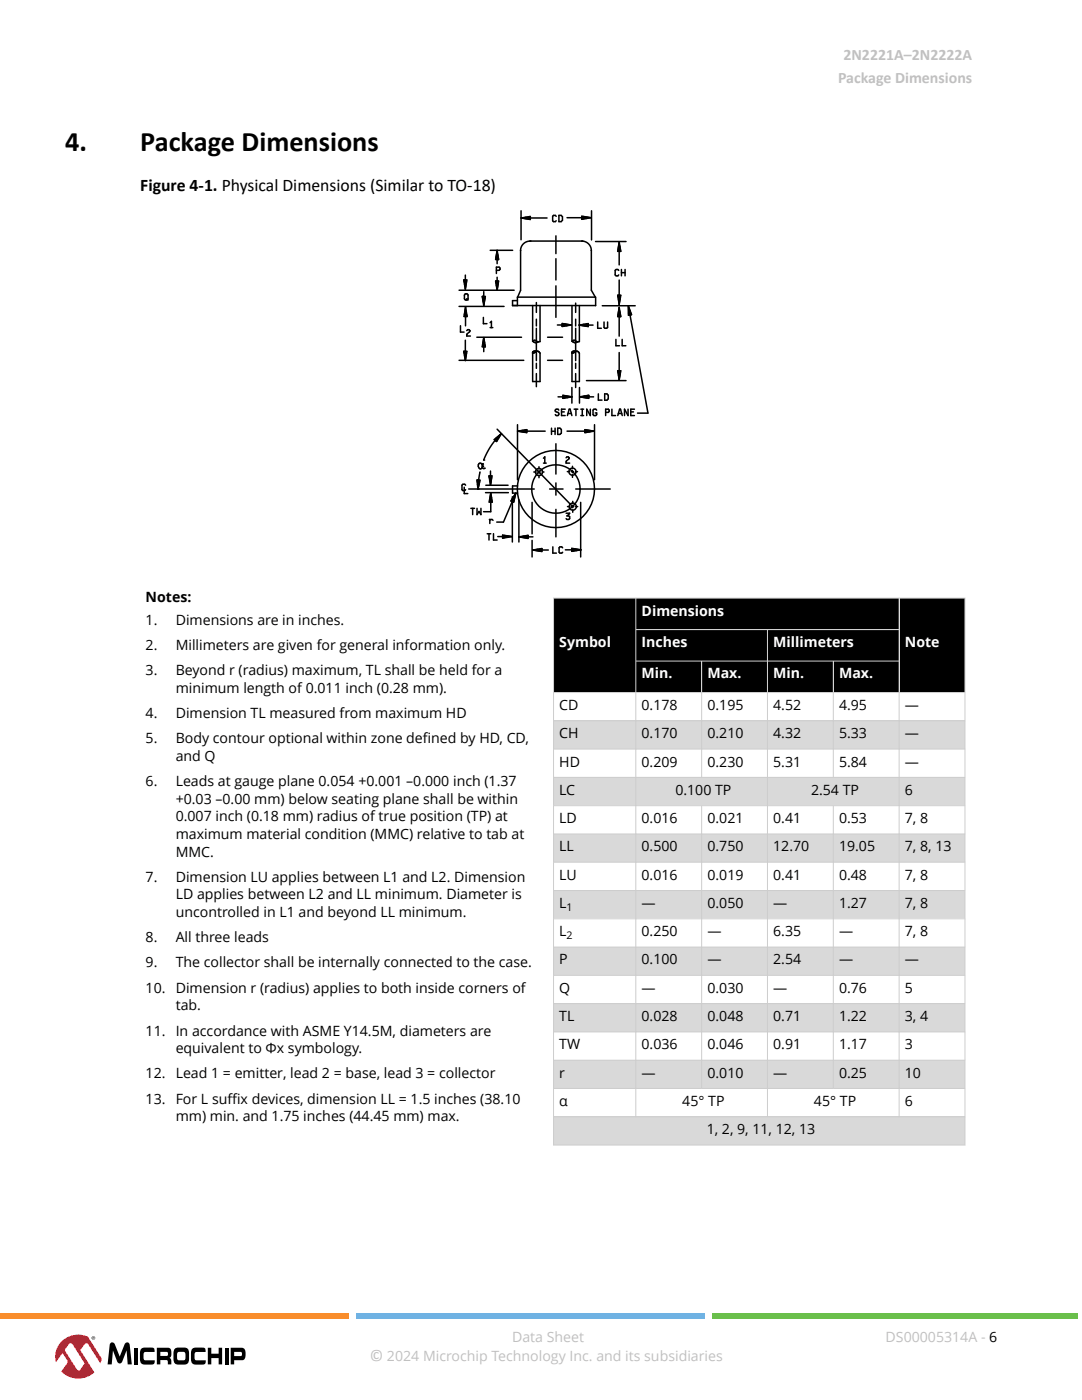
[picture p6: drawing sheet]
<svg xmlns="http://www.w3.org/2000/svg" width="216mm" height="279mm" viewBox="0 0 216 279" stroke-linecap="round" stroke-linejoin="round" font-family="sans-serif">
<g fill="none" stroke="#000" stroke-width=".3">
<path d="M91.6 57.9h11M92.5 55.9h.7l-.3 1.8zM92.6 56.1l.3 1M92.6 55.9l.4 1M92.7 56.7l.2 .7M92.7 55.9l.3 .8M92.8 58.7a.39 .39 0 0 1 .6 .2v.7a.38 .38 0 0 1-.4 .3 .38 .38 0 0 1-.3-.3zM92.9 54.9v2.8M92.9 55.9l.2 .6M93 55.9l.1 .3M93.1 59.6l.3 .3M96.2 59.2h.6l-.3 1.8z"/>
<path d="M96.3 59.3l.3 1.1M96.3 59.1l.4 1.1M96.4 60l.2 .6M96.4 59.2l.3 .8M96.5 58.2v2.8M96.5 59.2l.2 .6M96.6 59.2l.2 .3M97.8 50h4.5M98.9 56.1h.6l-.3 1.8zM98.9 56.3l.4 1.1M99 51.4l.1 .4M99 56.1l.3 1"/>
<path d="M99 51.2l.2 .6M99 51l.3 .8M99 56.9l.3 .7M99 53.9h.6l.2-.1v-.3l-.2-.2h-.6v1.3M99.1 50.8l.3 1M99.1 56.1l.3 .8M99.1 50.5l.4 1.1M99.1 50.3l.3 .7M99.2 50l.3 1.8h-.6zM99.2 50v2.6M99.2 55.3v2.6M99.2 56.1l.2 .6"/>
<path d="M99.3 56.1l.1 .4M103.2 59.3v1.7M103.2 60h-.9v1h16.6M103.9 50v7.9l-.6 1.4M104 42.1v5.8M104 43.5l1.8-.3v.6zM104 43.5h5.2M105 43.3l-.7 .3M105.6 43.2l-1.1 .4M105.8 48.1a1.89 1.89 0 0 0-1.9 1.9M105.8 48.1h10.3M105.8 43.4l-.8 .3"/>
<path d="M105.8 43.5l-.6 .2M105.8 43.6l-.4 .1M105.8 43.3l-1 .3M110.9 47.1v3.5M110.9 51.6v4.3M110.9 57v6.3M111 43.2l-.2-.2h-.4l-.1 .2v.9l.1 .1h.4l.2-.1M111.5 43h.5l.2 .2v.8l-.2 .2h-.5zM113.1 43.4h4.8M116.1 43.2l1.8 .2-1.8 .4zM116.1 48.1a1.89 1.89 0 0 1 1.9 1.9M116.5 43.2l-.4 .1"/>
<path d="M116.7 43.2l-.6 .2M116.9 43.3l-.8 .3M117.1 43.3l-1 .4M117.3 43.4l-1 .3M117.6 43.4l-.7 .2M118 50v7.9l.8 1.4h-15.6M118 42.1v5.8M118.8 48.2h6.1M118.9 59.3v1.7M123.3 58.9h.6l-.3 1.9zM123.3 59.1l.3 1.1M123.3 49.8l.1 .4"/>
<path d="M123.3 58.9l.4 1.1M123.4 49.6l.2 .6M123.4 49.3l.3 .9M123.4 59.8l.2 .6M123.4 49.1l.4 1.1M123.5 48.9l.3 1.1M123.5 58.9l.2 .8M123.5 54l-.2-.2h-.4l-.1 .2v.9l.1 .1h.4l.2-.1M123.5 48.7l.2 .6M123.6 48.3l.3 1.9h-.6zM123.6 48.3v4.6M123.6 55.9v4.9"/>
<path d="M123.6 58.9l.2 .6M123.7 58.9l.1 .4M124 53.8v1.2M124 54.4h.7M124.7 53.8v1.2M91.6 61.2h9M91.6 71.9h12.9M91.9 65v1.3h.7M92.5 70.1h.7l-.3 1.8zM92.6 70.3l.3 1.1M92.6 70.1l.4 1.1M92.6 62.8l.2 .4"/>
<path d="M92.7 62.6l.2 .6M92.7 71l.2 .6M92.7 62.3l.3 .9M92.7 70.1l.3 .8M92.8 62.1l.3 1.1M92.8 61.9l.4 1.1M92.8 61.7l.3 .6M92.9 67.9v4M92.9 70.1l.2 .6M92.9 61.3l.3 1.9h-.6zM92.9 61.3v3.7M93 70.1l.1 .4"/>
<path d="M93.1 66l.2-.2h.3l.2 .2-.6 .6-.1 .5h.8M95.1 67.3h9M96.3 68.8l.1 .4M96.3 68.6l.2 .6M96.4 68.4l.2 .8M96.4 68.2l.4 1M96.4 67.9l.4 1.1M96.5 63.3v1.3h.7M96.5 67.7l.2 .7M96.5 67.4l.3 1.8h-.6zM96.5 67.4v2.8M97.8 64.4l.3-.3v1.3"/>
<path d="M97.8 65.4h.5M106.3 61v7.1M106.3 70.5l.7-.3a.5 .5 0 0 1 .8 .3v5.6h-1.5zM106.3 68.1l.5-.2 .5 .3h.5M106.3 68.1a.75 .75 0 0 0 1.1 .1M107 60.4v1.9M107 63.7v1.3M107 65.5v6.5M107 72.5v1M107 74.6v2.6M107.2 70.1a.55 .55 0 0 0-.6-.1 .55 .55 0 0 0-.3 .5M107.8 61v7.2"/>
<path d="M109.3 67.3h2.9M109.3 71.9h2.9M111.2 64.9h2.8M111.4 79.2h2.7M112.2 64.6l1.8 .3-1.8 .3zM112.3 78.9l1.8 .3-1.8 .3zM112.6 64.6l-.4 .1M112.7 79l-.4 .1M112.8 64.7l-.6 .2M112.9 79l-.6 .2M113 64.7l-.8 .3M113.1 79l-.8 .3"/>
<path d="M113.2 64.7l-1 .4M113.4 79.1l-1.1 .3M113.4 64.8l-1 .3M113.6 79.1l-1.1 .4M113.7 64.8l-.7 .2M113.8 79.1l-.7 .3M114.1 77.3v3.1M114.1 70.5h.2a.96 .96 0 0 1 1.1-.3l.2 .3v5.6h-1.5zM114.1 68.1a.69 .69 0 0 1 1.1 .1h.4M114.1 68.1a.75 .75 0 0 0 1.1 .1M114.1 61v7.1M114.9 60.5v1.8"/>
<path d="M114.9 63.7v1.3M114.9 65.5v6.5M114.9 72.5v1M114.9 74.6v2.7M115 70.1a.56 .56 0 0 0-.9 .4M115.6 64.9l1.8-.3v.6zM115.6 64.9h2.7M115.6 61v7.2M115.6 77.3v3.1M115.7 79.2h2.7M115.7 79.2l1.8-.3v.6zM116.5 64.7l-.6 .2"/>
<path d="M116.7 79l-.7 .3M117 76h7.9M117.2 64.6l-1.1 .4M117.3 78.9l-1.1 .4M117.4 64.8l-.8 .2M117.4 64.9l-.6 .2M117.4 65l-.4 .1M117.4 64.7l-1.1 .3M117.5 79.1l-.8 .3M117.5 79.2l-.6 .2M117.5 79.3l-.4 .1M117.5 79l-1.1 .3"/>
<path d="M119.3 64.3v1.2h.7M119.4 78.6v1.3h.7M120.2 61h6.5M120.5 64.3v1l.2 .2h.4l.1-.2v-1M120.7 78.6h.4l.3 .3v.7l-.3 .3h-.4zM122.9 67.7v1.3h.7M123.3 74h.6l-.3 1.8zM123.3 74.2l.3 1.1M123.3 62.8l.1 .4M123.3 74l.4 1M123.4 62.6l.2 .6M123.4 62.4l.3 .8"/>
<path d="M123.4 74.8l.2 .7M123.4 62.1l.4 1.1M123.5 61.9l.3 1.1M123.5 74l.2 .8M123.5 61.7l.2 .6M123.6 61.4v5.7M123.6 70.4v5.4M123.6 61.4l.3 1.8h-.6zM123.6 74l.2 .6M123.7 74l.1 .4M124.1 67.7v1.3h.8M125.4 61.1l.6 1.7-.6 .1z"/>
<path d="M125.4 61.1l3.9 21.3h-2.1M125.4 61.4l.3 .6M125.4 61.6l.5 1M125.4 61.8l.5 1M125.4 62.1l.4 .7M125.4 62.3l.3 .5M125.4 62.5l.2 .4M92.6 97.2v1.3h.7M92.9 96.8l-.2-.2h-.3l-.2 .2v.9l.2 .2h.3l.2-.2M93.5 97.6h13.1M95.2 95.8h.6l-.4 1.8zM95.2 96l.3 1.1"/>
<path d="M95.3 95.8l.3 1.1M95.3 96.6l.1 .7M95.4 95.8l.2 .8M95.6 92.5a.52 .52 0 0 1 .7 .5 .52 .52 0 0 1-.6 .5 .73 .73 0 0 1-.1-1zM95.6 95.8l.1 .4M95.7 96.4l-.2-.6-.1 1.8M95.7 94.4l-.3 3.2M95.8 94.2l-.1 .1M96.3 92.7v.6M96.3 93.1l.1 .4 .3-.1M96.4 92.5v.1M96.4 92.5l-.1 .3"/>
<path d="M96.8 93.4v.1M96.9 98.3h4.5M96.9 96.8h4.5M97.6 95h.6l-.3 1.8zM97.6 95.1l.4 1.1M97.6 95l.4 1M97.7 99.8l.1 .4M97.7 95.8l.2 .7M97.7 99.6l.2 .6M97.8 99.4l.2 .8M97.8 95l.2 .8M97.8 99.2l.3 1"/>
<path d="M97.8 98.9l.4 1.1M97.9 98.7l.2 .7M97.9 94v2.8M97.9 95l.2 .6M97.9 98.4l.3 1.8h-.6zM97.9 98.4v3.7h-1.4M98 95l.1 .4M98.6 87.7l1.5-1.1-1 1.5zM98.9 87.5l-.1 .3M99.2 85.7l15.1 15.4M99.3 87.2l-.4 .8M99.4 87.1l-.4 1"/>
<path d="M99.6 86.9l-.4 1.1M99.8 86.8l-.3 .6M99.9 86.6l-1.9 2.4-1.5 2.8M100 86.6l-.1 .1M100.1 86.6l-1.3 1.3 .3-.6M102.1 99.7v.4M102.2 99.1v9.1M102.3 99.5l-.1 .6M102.4 99.3l-.1 .8M102.5 99.1l-.1 1.1M102.6 98.9l-.1 1.2M102.7 98.7v.7"/>
<path d="M102.9 98.4l-.4 1.8-.6-.2zM102.9 98.4l-2.5 5.8M103.3 84.8v10.9M103.3 97h-1v1.4h1M103.3 86l1.8-.3v.6zM103.3 86h5.5M103.5 99.7v8.5M104.3 85.9l-.7 .2M104.9 85.8l-1.1 .3M105.1 85.9l-.8 .3M105.1 86l-.6 .3M105.1 86.2l-.4 .1"/>
<path d="M105.1 85.8l-1 .4M106.5 94.2h.5M107.3 94.2h.5M107.5 93.2v.4M107.5 94v.4M107.5 94.9v.4M108.2 94.2h.3M108.4 91.5l.3-.3v1.2M108.4 92.4h.6M109.7 97.6h2.6M110 86.1h.8M110 85.5v1.2"/>
<path d="M110.8 85.5v1.2M110.9 88.6v6M110.9 96.4v2.4M111.3 85.5h.4l.3 .2v.7l-.3 .3h-.4zM111.5 81.9l-.2-.2h-.3l-.2 .2 .2 .3 .5 .3v.2l-.2 .2h-.3l-.2-.2M112 82.2h.6M112.8 81.7h-.8v1.2h.8M113 91.4l.1-.2h.3l.2 .2-.1 .2-.5 .4v.4h.7M113.1 86h5.4M113.2 94.1h.5M113.2 82.9l.4-1.2h.2l.3 1.2M113.3 82.5h.7"/>
<path d="M114 94.1h.5M114.2 93.1v.4M114.2 93.9v.4M114.2 94.8v.5M114.6 81.7h.7M114.9 94.1h.3M114.9 97.6h6.9M114.9 81.7v1.2M115.9 81.7h.5M115.9 82.9h.5M116.2 81.7v1.2M116.7 85.7l1.8 .3-1.8 .3z"/>
<path d="M117.1 85.8l-.4 .1M117.3 85.8l-.6 .2M117.5 85.9l-.8 .3M117.8 85.9l-1.1 .4M117.8 81.7v1.2l-.7-1.2v1.2M118 86l-1.1 .3M118.2 86l-.7 .2M118.6 84.8v10.9M119.1 81.9l-.2-.2h-.4l-.2 .2v.8l.2 .2h.4l.2-.2v-.3h-.3M120.8 82.3h.6l.2-.4-.2-.2h-.6v1.2M122.1 81.7v1.2h.7M123.3 82.9l.3-1.2h.2l.4 1.2"/>
<path d="M123.4 82.5h.7M125.3 81.7v1.2l-.7-1.2v1.2M125.9 82.2h.5M126.6 81.7h-.7v1.2h.7M94 101.5h.7M94.3 101.5v1.2M95.2 101.5v1.2l.4-.6 .4 .6v-1.2M97.2 106.5h.7M97.6 106.5v1.3M97.6 103.7l.1 .8M97.7 103.8l.2-.1 .5 .1M98.5 106.5v1.3h.7"/>
<path d="M99.1 104.2h1.3M99.3 107.1h2.8M100.3 106.8l1.8 .3-1.8 .3zM100.7 106.9l-.4 .1M100.9 106.9l-.6 .2M101.1 106.9l-.8 .3M101.3 107l-1 .3M101.6 107l-1.1 .4M101.8 107l-.7 .3M103.5 107.1l1.9-.3v.7zM103.5 107.1h2.8M104.5 107l-.6 .2"/>
<path d="M105.2 106.9l-1.1 .3M105.4 107l-.9 .3M105.4 107.1l-.6 .2M105.4 107.3l-.4 .1M105.4 106.9l-1.1 .4M106.2 100.3v6.2M106.2 107.8v3.4M106.3 109.8l1.8-.3v.6zM106.3 109.8h3.1M107.3 109.6l-.7 .2M107.9 109.5l-1 .4M108.1 109.7l-.8 .2"/>
<path d="M108.1 109.8l-.6 .2M108.1 109.9l-.4 .1M108.1 109.5l-1 .4M110.3 109.1v1.3h.7M110.9 101.7v5.4M112.3 109.3l-.2-.2h-.4l-.1 .2v.9l.1 .2h.4l.2-.2M112.8 109.7h3.1M113 102.4h.7l-.6 .6h.4l.2 .1v.4l-.2 .2h-.4l-.1-.2M113.2 101.1h.5M114.1 101.1h.4M114.1 109.4l1.8 .3-1.8 .3zM114.3 100.1v.4"/>
<path d="M114.3 100.9v.4M114.3 101.8v.4M114.5 109.5l-.4 .1M114.7 109.5l-.6 .2M114.9 101.1h.4M114.9 109.6l-.8 .2M115.1 109.6l-1 .4M115.4 109.6l-1.1 .4M115.6 109.7l-.7 .2M115.9 100.3v10.9"/>
<circle cx="107.5" cy="94.2" r=".71"/>
<circle cx="110.9" cy="97.6" r="4.8"/>
<circle cx="110.9" cy="97.6" r="7.7"/>
<circle cx="114.2" cy="94.1" r=".71"/>
<circle cx="114.3" cy="101.1" r=".71"/>
</g>
<g fill="#000">
<circle cx="105.8" cy="48.1" r=".15"/>
<circle cx="116.1" cy="48.1" r=".15"/>
<circle cx="95.4" cy="97.6" r=".15"/>
<circle cx="96.3" cy="92.8" r=".15"/>
<circle cx="96.3" cy="93.1" r=".15"/>
<circle cx="96.5" cy="91.8" r=".15"/>
</g>
<g fill="#fff">
<path d="M28 116.7h164.9v115.3h-164.9z" fill-rule="evenodd"/>
<path d="M110.4 138.2h82.1v5.7h-82.1z" fill-rule="evenodd"/>
</g>
<path d="M110.4 143.9h82.1v5.6h-82.1z" fill-rule="evenodd" fill="#d9d9d9"/>
<path d="M110.4 149.5h82.1v5.6h-82.1z" fill-rule="evenodd" fill="#fff"/>
<path d="M110.4 155.1h82.1v5.7h-82.1z" fill-rule="evenodd" fill="#d9d9d9"/>
<path d="M110.4 160.8h82.1v5.6h-82.1z" fill-rule="evenodd" fill="#fff"/>
<path d="M110.4 166.4h82.1v5.7h-82.1z" fill-rule="evenodd" fill="#d9d9d9"/>
<path d="M110.4 172.1h82.1v5.6h-82.1z" fill-rule="evenodd" fill="#fff"/>
<path d="M110.4 177.7h82.1v5.7h-82.1z" fill-rule="evenodd" fill="#d9d9d9"/>
<path d="M110.4 183.4h82.1v5.6h-82.1z" fill-rule="evenodd" fill="#fff"/>
<path d="M110.4 189h82.1v5.7h-82.1z" fill-rule="evenodd" fill="#d9d9d9"/>
<path d="M110.4 194.7h82.1v5.6h-82.1z" fill-rule="evenodd" fill="#fff"/>
<path d="M110.4 200.3h82.1v5.6h-82.1z" fill-rule="evenodd" fill="#d9d9d9"/>
<path d="M110.4 205.9h82.1v5.7h-82.1z" fill-rule="evenodd" fill="#fff"/>
<path d="M110.4 211.6h82.1v5.6h-82.1z" fill-rule="evenodd" fill="#d9d9d9"/>
<path d="M110.4 217.2h82.1v5.7h-82.1z" fill-rule="evenodd" fill="#fff"/>
<path d="M110.4 222.9h82.1v5.6h-82.1z" fill-rule="evenodd" fill="#d9d9d9"/>
<g fill="#000">
<path d="M110.5 119.5h16.3v18.6h-16.3z" fill-rule="evenodd"/>
<path d="M127 119.5h52.3v6.1h-52.3z" fill-rule="evenodd"/>
<path d="M179.5 119.5h13v18.6h-13z" fill-rule="evenodd"/>
<path d="M127 125.7h26.1v6.1h-26.1z" fill-rule="evenodd"/>
<path d="M127 132h12.9v6.1h-12.9z" fill-rule="evenodd"/>
<path d="M140.1 132h13v6.1h-13z" fill-rule="evenodd"/>
<path d="M153.2 125.7h26.1v6.1h-26.1z" fill-rule="evenodd"/>
<path d="M153.2 132h13v6.1h-13z" fill-rule="evenodd"/>
<path d="M166.4 132h12.9v6.1h-12.9z" fill-rule="evenodd"/>
</g>
<g fill="none" stroke="#cdcdcd" stroke-width=".2">
<path d="M110.4 119.4h82.2M110.4 119.3v109.3M126.9 119.3v103.7M179.4 119.3v103.7M192.5 119.3v109.3M110.4 138.2h82.2M126.9 125.7h52.6M126.9 131.9h52.6M140 131.9v23.3M153.1 125.7v97.3M166.3 131.9v23.3M110.4 143.9h82.2"/>
<path d="M110.4 149.5h82.2M110.4 155.1h82.2M110.4 160.8h82.2M110.4 166.4h82.2M110.4 172.1h82.2M110.4 177.7h82.2M140 160.8v56.5M166.3 160.8v56.5M110.4 183.4h82.2M110.4 189h82.2M110.4 194.7h82.2M110.4 200.3h82.2"/>
<path d="M110.4 205.9h82.2M110.4 211.6h82.2M110.4 217.2h82.2M110.4 222.9h82.2M110.4 228.5h82.2"/>
</g>
<g fill="#000">
<path d="M22.1 268a.56 .56 0 0 1 .8 .3l1 2.4 .9-2.4a.53 .53 0 0 1 .5-.4 .53 .53 0 0 1 .5 .3l.5 4.1h-.8l-.2-2.8-.9 2.2a.52 .52 0 0 1-.5 .4 .52 .52 0 0 1-.5-.4l-.9-2.2-.2 2.8h-.8l.4-3.9zM26.7 269h.8v3.3h-.8zM28.3 269.1l1.9-.2 .5 .2 .1 .7-2 .1-.1 .3-.1 .6 .2 .6 2.1 .1-.1 .6a3.1 3.1 0 0 1-2.5 .1 2.15 2.15 0 0 1-.4-2.1l.1-.5zM38.5 269.1l1.9-.2 .5 .2 .1 .7-2 .1-.2 .3v.6l.2 .6 2.1 .1-.1 .6a3.1 3.1 0 0 1-2.5 .1 3.1 3.1 0 0 1 0-3.1zM41.5 269h.7v1.2h1.4v-1.2h.7v3.3h-.7v-1.3h-1.4v1.3h-.7zM44.8 269h.8v3.3h-.8z"/>
<path d="M31.3 269v3.3h.7v-.9l1.4 .1 .1 .8h.7a1.01 1.01 0 0 0-.4-1.3 1.44 1.44 0 0 0 0-2zM32 269.8h1.4l.1 .7-.2 .1h-1.3z"/>
<path d="M35 269.1l1.7-.2a.93 .93 0 0 1 1 1.2 2.15 2.15 0 0 1-.4 2.1l-1.7 .1a.93 .93 0 0 1-1-1.2 2.15 2.15 0 0 1 .4-2zM35.4 270v1.3a1.55 1.55 0 0 0 1.4 .1l.2-.3v-.6a.49 .49 0 0 0-.4-.7h-.8z"/>
<path d="M46 269v3.3h.7v-.8h1.7a1.39 1.39 0 0 0 .6-1.8 .75 .75 0 0 0-.8-.7zM46.7 269.8h1.3a.47 .47 0 0 1 .3 .4 .47 .47 0 0 1-.2 .4h-1.4z"/>
</g>
<path d="M12.1 267.9a4.8 4.8 0 0 1 4.9-1.3l3.2 4.7a4.6 4.6 0 0 1-5.2 3.8 4.6 4.6 0 0 1-3.9-5.1l.2-.8z" fill="#fff"/>
<path d="M12.1 267.9a4.2 4.2 0 0 0-.9 4l1.3-1.9 .9 1.4a.55 .55 0 0 1-.1 .8l-1.1 1.5a4.8 4.8 0 0 0 6.6 .2l-2.8-4.4 .3-.4a1.55 1.55 0 0 1 1-1l.4 .3 2.3 3.7 .3-1-2.8-4.3a4.7 4.7 0 0 0-5.4 1.1zM13.7 268.3l.3-.2 .4 .1 2.4 3.7a1.28 1.28 0 0 1-.6 1.1l-.5 .5-.4-.2-2.4-3.9z" fill="#ed1c2e"/>
<path d="M18.3 267a.36 .36 0 0 1 .7 0 .36 .36 0 0 1-.7 0zM18.3 267a.3 .3 0 0 0 .6 0 .3 .3 0 0 0-.6 0zM18.5 266.8h.3v.4l-.2-.2-.1 .2zM18.6 266.9l.1 .1z" fill="#000"/>
<path d="M0 262h69.6v1.1h-69.6z" fill="#f98d2b"/>
<path d="M71 262h69.6v1.1h-69.6z" fill="#6fb2e3"/>
<path d="M142.1 262h72.9v1.1h-72.9z" fill="#6abf4b"/>
<g font-size="5.6">
<text x="13" y="30.2">4.</text>
<text x="28" y="30.2">Package Dimensions</text>
</g>
<text font-size="3.5" x="28" y="38.1">Figure 4-1. Physical Dimensions (Similar to TO-18)</text>
<g font-size="3.2" fill="#c0c0c0">
<text x="167.2" y="16.6">Package Dimensions</text>
<text x="168.3" y="12">2N2221A–2N2222A</text>
<text x="73.8" y="271.7">©</text>
</g>
<g font-size="2.8">
<text x="29.1" y="120.1">Notes:</text>
<text x="29.1" y="124.6">1.</text>
<text x="35.1" y="124.6">Dimensions are in inches.</text>
<text x="29.1" y="129.7">2.</text>
<text x="35.1" y="129.7">Millimeters are given for general information only.</text>
<text x="29.1" y="134.7">3.</text>
<text x="35.1" y="134.7">Beyond r (radius) maximum, TL shall be held for a</text>
<text x="29.1" y="143.3">4.</text>
<text x="35.1" y="138.2">minimum length of 0.011 inch (0.28 mm).</text>
<text x="35.1" y="143.3">Dimension TL measured from maximum HD</text>
<text x="111.6" y="141.7">CD</text>
<text x="128" y="141.7">0.178</text>
<text x="141.2" y="141.7">0.195</text>
<text x="154.3" y="141.7">4.52</text>
<text x="167.4" y="141.7">4.95</text>
<text x="180.6" y="141.7">—</text>
<text x="29.1" y="148.3">5.</text>
<text x="35.1" y="148.3">Body contour optional within zone def</text>
<text x="84.4" y="148.3">ined by HD, CD,</text>
<text x="111.6" y="147.3">CH</text>
<text x="128" y="147.3">0.170</text>
<text x="141.2" y="147.3">0.210</text>
<text x="154.3" y="147.3">4.32</text>
<text x="167.4" y="147.3">5.33</text>
<text x="180.6" y="147.3">—</text>
<text x="35.1" y="151.8">and Q</text>
<text x="111.6" y="153">HD</text>
<text x="128" y="153">0.209</text>
<text x="141.2" y="153">0.230</text>
<text x="154.3" y="153">5.31</text>
<text x="167.4" y="153">5.84</text>
<text x="180.6" y="153">—</text>
<text x="29.1" y="156.8">6.</text>
<text x="35.1" y="156.8">Leads at gauge plane 0.054 +0.001 –0.000 inch (1.37</text>
<text x="35.1" y="160.4">+0.03 –0.00 mm) below seating plane shall be within</text>
<text x="111.6" y="158.6">LC</text>
<text x="134.8" y="158.6">0.100 TP</text>
<text x="161.8" y="158.6">2.54 TP</text>
<text x="180.6" y="158.6">6</text>
<text x="35.1" y="163.9">0.007 inch (0.18 mm) radius of true position (TP) at</text>
<text x="35.1" y="167.4">maximum material condition (MMC) relative to tab at</text>
<text x="111.6" y="164.3">LD</text>
<text x="128" y="164.3">0.016</text>
<text x="141.2" y="164.3">0.021</text>
<text x="154.3" y="164.3">0.41</text>
<text x="167.4" y="164.3">0.53</text>
<text x="180.6" y="164.3">7, 8</text>
<text x="35.1" y="170.9">MMC.</text>
<text x="111.6" y="169.9">LL</text>
<text x="128" y="169.9">0.500</text>
<text x="141.2" y="169.9">0.750</text>
<text x="154.3" y="169.9">12.70</text>
<text x="167.4" y="169.9">19.05</text>
<text x="180.6" y="169.9">7, 8, 13</text>
<text x="29.1" y="176">7.</text>
<text x="35.1" y="176">Dimension LU applies between L1 and L2. Dimension</text>
<text x="35.1" y="179.5">LD applies between L2 and LL minimum. Diameter is</text>
<text x="111.6" y="175.6">LU</text>
<text x="128" y="175.6">0.016</text>
<text x="141.2" y="175.6">0.019</text>
<text x="154.3" y="175.6">0.41</text>
<text x="167.4" y="175.6">0.48</text>
<text x="180.6" y="175.6">7, 8</text>
<text x="35.1" y="183">uncontrolled in L1 and beyond LL minimum.</text>
<text x="111.6" y="181.2">L</text>
<text x="128" y="181.2">—</text>
<text x="141.2" y="181.2">0.050</text>
<text x="154.3" y="181.2">—</text>
<text x="167.4" y="181.2">1.27</text>
<text x="180.6" y="181.2">7, 8</text>
<text x="29.1" y="188.1">8.</text>
<text x="35.1" y="188.1">All three leads</text>
<text x="111.6" y="186.8">L</text>
<text x="128" y="186.8">0.250</text>
<text x="141.2" y="186.8">—</text>
<text x="154.3" y="186.8">6.35</text>
<text x="167.4" y="186.8">—</text>
<text x="180.6" y="186.8">7, 8</text>
<text x="29.1" y="193.1">9.</text>
<text x="35.1" y="193.1">The collector shall be internally connected to the case.</text>
<text x="111.6" y="192.5">P</text>
<text x="128" y="192.5">0.100</text>
<text x="141.2" y="192.5">—</text>
<text x="154.3" y="192.5">2.54</text>
<text x="167.4" y="192.5">—</text>
<text x="180.6" y="192.5">—</text>
<text x="29.1" y="198.1">10.</text>
<text x="35.1" y="201.6">tab.</text>
<text x="35.1" y="198.1">Dimension r (radius) applies to both inside corners of</text>
<text x="111.6" y="198.1">Q</text>
<text x="111.6" y="203.8">TL</text>
<text x="128" y="198.1">—</text>
<text x="128" y="203.8">0.028</text>
<text x="141.2" y="198.1">0.030</text>
<text x="141.2" y="203.8">0.048</text>
<text x="154.3" y="198.1">—</text>
<text x="154.3" y="203.8">0.71</text>
<text x="167.4" y="198.1">0.76</text>
<text x="167.4" y="203.8">1.22</text>
<text x="180.6" y="203.8">3, 4</text>
<text x="180.6" y="198.1">5</text>
<text x="29.1" y="206.7">11.</text>
<text x="35.1" y="206.7">In accordance with ASME Y14.5M, diameters are</text>
<text x="111.6" y="209.4">TW</text>
<text x="128" y="209.4">0.036</text>
<text x="141.2" y="209.4">0.046</text>
<text x="154.3" y="209.4">0.91</text>
<text x="167.4" y="209.4">1.17</text>
<text x="180.6" y="209.4">3</text>
<text x="29.1" y="215.2">12.</text>
<text x="35.1" y="215.2">Lead 1 = emitter, lead 2 = base, lead 3 = collector</text>
<text x="35.1" y="210.2">equivalent to Φx symbology.</text>
<text x="111.6" y="215.1">r</text>
<text x="128" y="215.1">—</text>
<text x="141.2" y="215.1">0.010</text>
<text x="154.3" y="215.1">—</text>
<text x="167.4" y="215.1">0.25</text>
<text x="180.6" y="215.1">10</text>
<text x="29.1" y="220.3">13.</text>
<text x="35.1" y="220.3">For L suf</text>
<text x="45.4" y="220.3">f</text>
<text x="45.4" y="220.3">ix devices, dimension LL = 1.5 inches (38.10</text>
<text x="111.6" y="220.7">α</text>
<text x="136.1" y="220.7">45° TP</text>
<text x="162.4" y="220.7">45° TP</text>
<text x="180.6" y="220.7">6</text>
<text x="35.1" y="223.8">mm) min. and 1.75 inches (44.45 mm) max.</text>
<text x="141" y="226.4">1, 2, 9, 11, 12, 13</text>
</g>
<g font-size="2.8" fill="#fff">
<text x="128" y="122.8">Dimensions</text>
<text x="111.6" y="129.1">Symbol</text>
<text x="128" y="129.1">Inches</text>
<text x="154.3" y="129.1">Millimeters</text>
<text x="180.6" y="129.1">Note</text>
<text x="128" y="135.4">Min.</text>
<text x="141.2" y="135.4">Max.</text>
<text x="154.3" y="135.4">Min.</text>
<text x="167.4" y="135.4">Max.</text>
</g>
<g font-size="2.8" fill="#c0c0c0">
<text x="102.2" y="267.7">Data Sheet</text>
<text x="176.7" y="267.7">DS00005314A - 6</text>
<text x="77.2" y="271.7">2024 Microchip Technology Inc. and its subsidiaries</text>
</g>
<g font-size="2.1">
<text x="113.1" y="181.8">1</text>
<text x="113.1" y="187.4">2</text>
</g>
</svg>
